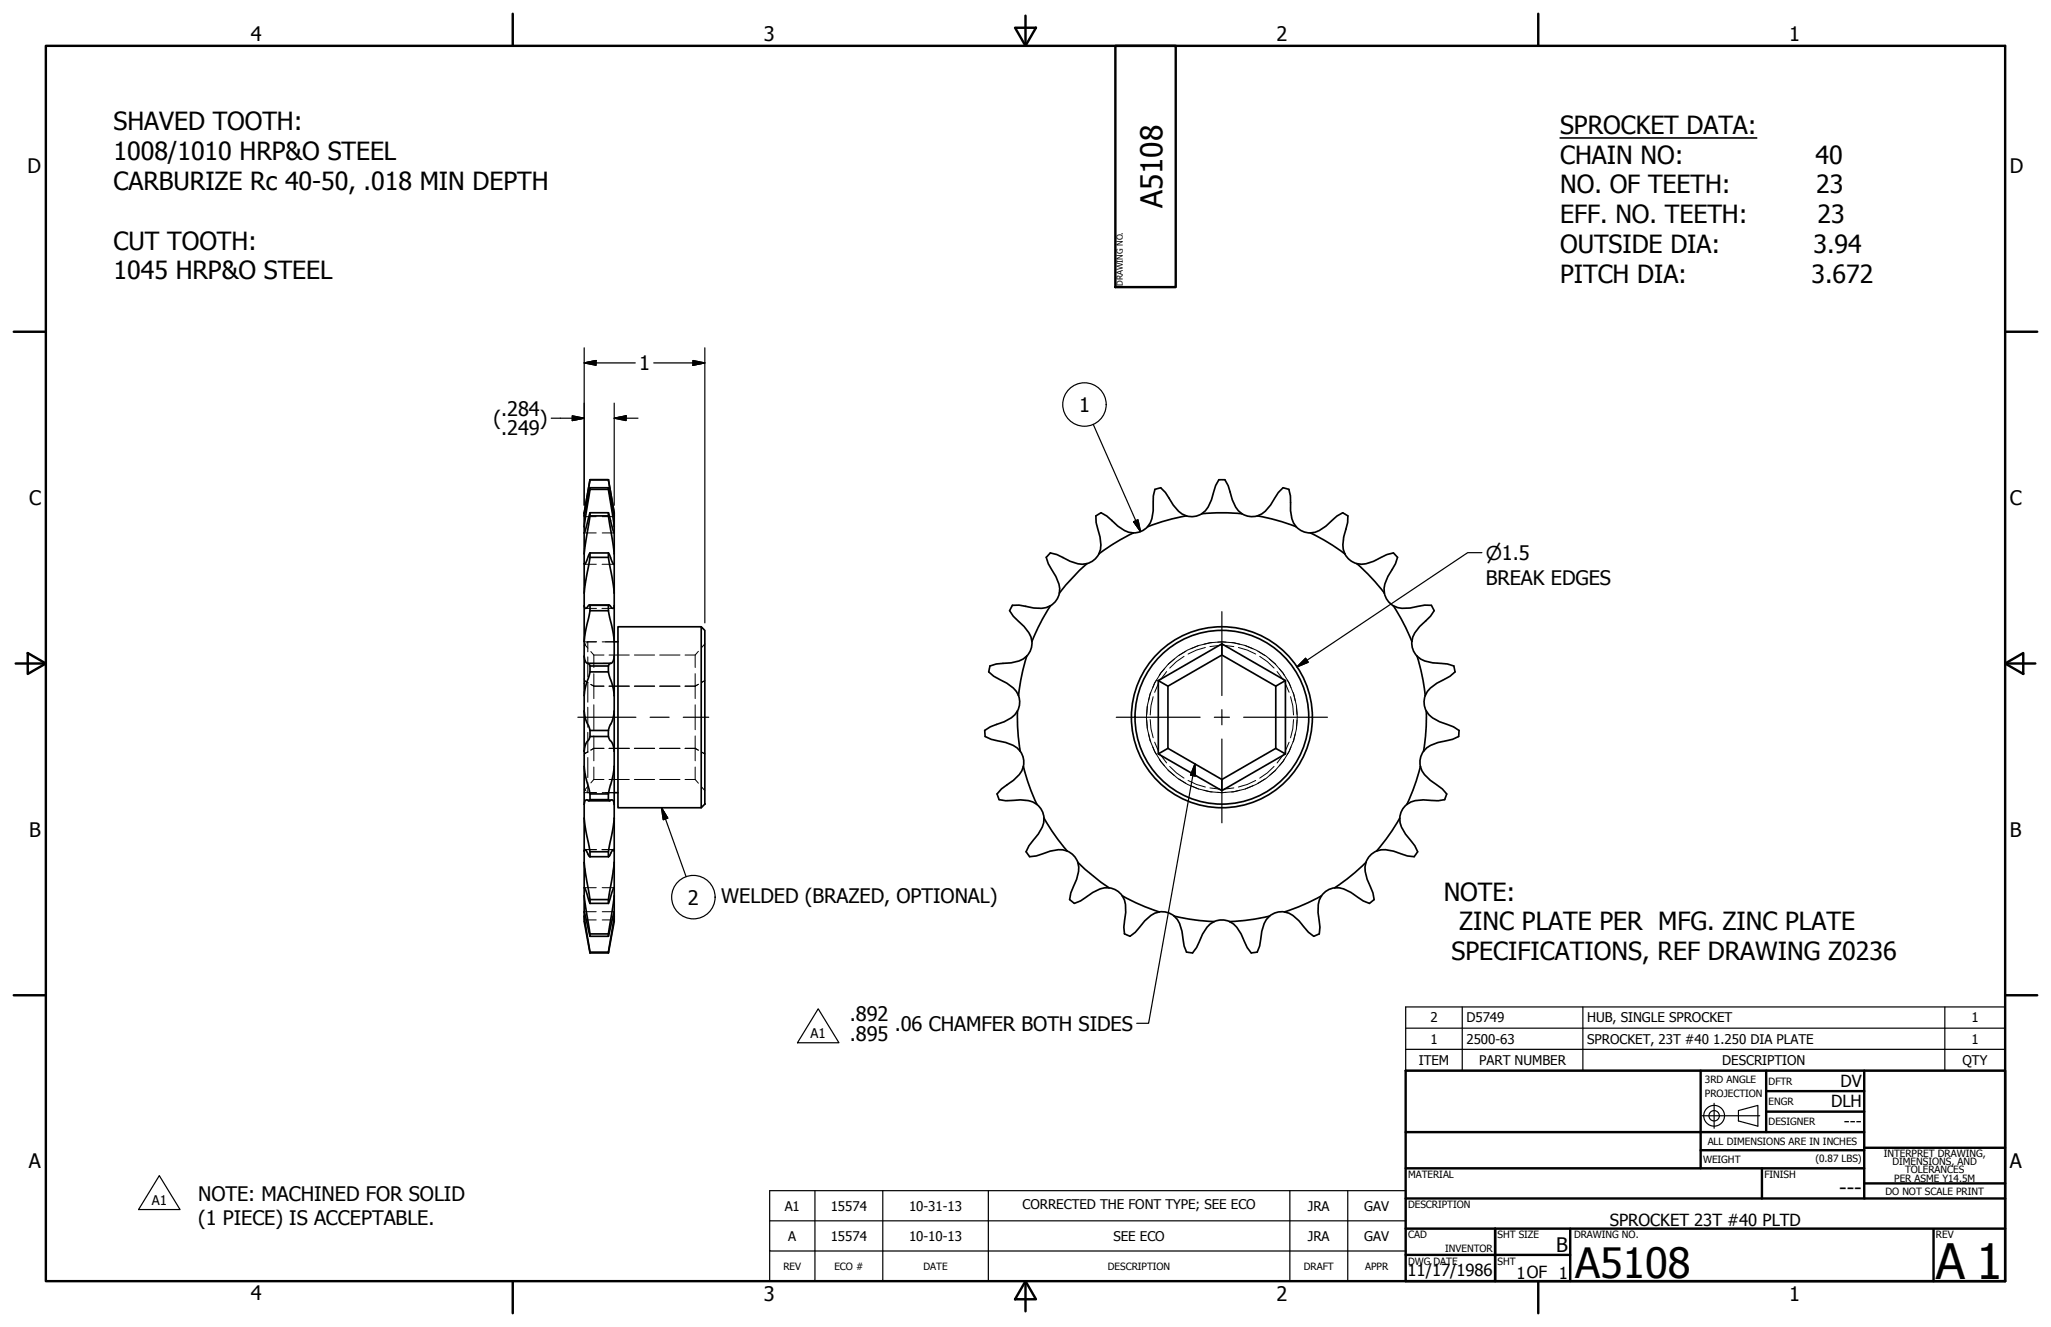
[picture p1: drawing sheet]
<svg xmlns="http://www.w3.org/2000/svg" width="432mm" height="279mm" viewBox="0 0 432 279" stroke-linecap="round" stroke-linejoin="round" font-family="sans-serif">
<!-- layer: Kinze Visible -->
<g fill="none" stroke="#000" stroke-width=".35">
<path d="M124.2 117.4l-1.2 7.5M124.2 108.6l-1.2 8M124.2 103l-1.2 7.9M124.2 101l-1.2 7.2M124.2 101h.1M124.2 102.7v.3M124.2 108v.6M124.2 116.4v1M124.2 101h3.9M124.2 103h3.9M124.2 102.7h3.9M124.2 108.6h3.9"/>
<path d="M124.2 108h3.9M124.2 117.4h3.9M124.2 116.4h3.9M124.2 101l-1.2 7v86l1.2 6.6M124.2 116.4l-.9 2.2-.2 .2-.1-.1M124.2 108l-1.2 4.2M124.2 102.7l-1.2 5.9M128.1 101l1.2 7v86l-1.2 6.6M128.1 117.4l1.2 7.5M128.1 108.6l1.2 8M128.1 103l1.2 7.9M128.1 101l1.2 7.2"/>
<path d="M128.1 116.4l.9 2.2 .2 .2 .1-.1M128.1 108l1.2 4.2M128.1 102.7l1.2 5.9M128.1 101h.1M128.1 102.7v.3M128.1 108v.6M128.1 116.4v1M221.1 116.4l1.4 .4 1.3 .6a6.5 6.5 0 0 0 5 1.3M221.1 116.4l-.8 .9 .4 1.4 .7 1.2a6.1 6.1 0 0 1 1.5 5.5l-.9 1.4-.8 .7M228.8 118.7a43 43 0 0 0-5.8 6.2M238.6 112.2a6.6 6.6 0 0 1-4.5-2.6l-1.1-.9-1.2-.7-.5 .3-.6 .3 .1 1.4 .3 1.4a6.1 6.1 0 0 1 0 5.7l-1.2 1.1-1.1 .5M238.6 112.2a43 43 0 0 0-7.2 4.4"/>
<path d="M241.6 110.9l-1.4 1-1.6 .3M249.8 108.6a6.5 6.5 0 0 1-3.7-3.7l-.7-1.2-1-1-.6 .2-.7 .1-.3 1.4v1.4a6.6 6.6 0 0 1-1.2 5.1M253 108.2l-1 .4a3.9 3.9 0 0 1-2.2 0 43 43 0 0 0-8.2 2.3M253 108.2a43 43 0 0 1 8.5 0M256.6 101l-.7 1.2-.4 1.4a6.5 6.5 0 0 1-2.5 4.6M256.6 101h1.3l.7 1.2 .4 1.4a6.5 6.5 0 0 0 2.5 4.6M261.5 108.2l1.6 .5 1.6-.1M264.7 108.6a43 43 0 0 1 8.2 2.3M271.3 103l.4 1.4v1.4a6.6 6.6 0 0 0 1.2 5.1M271.4 103l-1.3-.3-1 1-.7 1.2a6.5 6.5 0 0 1-3.7 3.7M272.9 110.9l1.3 1 1.7 .3M275.9 112.2a6.6 6.6 0 0 0 4.5-2.6l1.1-.9 1.2-.7 .5 .3 .6 .3-.1 1.4-.3 1.4a6.5 6.5 0 0 0-.3 5.2"/>
<path d="M275.9 112.2a43 43 0 0 1 7.2 4.4M283.1 116.6l1.1 1.3 1.5 .8M123 138.1l.3 1.3 .7 .4 .2 .4M123.8 139.7h4.7M124.1 127.4h4.1M124.2 128.6l-.9 4.1-.3 2.4M124.2 127.4v1.2M124.2 128.6h3.9M124.2 127.4h3.9M124.2 127.4h-.2l-.7 .7-.2-.1-.1-.5M128.1 128.6l.9 4.1 .3 2.4M128.1 127.4h.3l.6 .7 .2-.1 .1-.5"/>
<path d="M128.1 127.4v1.2M128.5 139.7l-.4 .5M129.3 138.1l-.3 1.2-.5 .4M129.3 135.1h.8M147.6 132h-17.5v38.1h17.5M147.6 132l.8 .7v36.6l-.8 .8zM212.6 128.6l.7 1.2 1 .9a6.6 6.6 0 0 1 2.9 4.4M216.2 138.1a6.5 6.5 0 0 1-5 1.6l-1.4 .1-1.4 .4-.1 .6-.1 .7 1 .9 1.3 .7a6.1 6.1 0 0 1 4.1 3.9v1.7l-.4 1M216.2 138.1a43 43 0 0 0-1.8 8.3M217.3 135.1l-.3 1.6-.8 1.4M221.2 127.5a6.5 6.5 0 0 1-5.3 .2l-1.4-.3h-1.4l-.5 1.2M221.2 127.5a43 43 0 0 0-3.9 7.6"/>
<path d="M257.2 135.6l13.4 7.7-2 1.2v13.1M257.2 137.9l11.4 6.6M291.4 124.9a6.5 6.5 0 0 1 1.7-5l.7-1.2 .4-1.3-.4-.5-.4-.5-1.4 .4-1.3 .6a6.5 6.5 0 0 1-5 1.3 42.7 42.7 0 0 1 5.8 6.2M291.5 124.9l.6 1.5 1.2 1.1M293.3 127.5a43 43 0 0 1 3.9 7.6M297.2 135.1l.3 1.6 .8 1.4M298.3 138.1a6.5 6.5 0 0 0 5 1.6l1.4 .1 1.4 .4 .1 .6 .1 .7-1 .9-1.3 .7a6.5 6.5 0 0 0-3.9 3.4M298.3 138.2a43 43 0 0 1 1.8 8.3M301.3 127.4h-1.4l-1.3 .3a6.5 6.5 0 0 1-5.3-.2M301.4 127.5l.5 1.1-.7 1.2-1 .9a6.5 6.5 0 0 0-3 4.4M123 149.7l.3 1.8 .9 2.3M124.2 155.1l-.2 .6-.7 1-.3 1.5"/>
<path d="M124.2 141.5l-.9 3-.3 2M124.2 140.2v1.3M124.2 153.8v1.3M124.2 141.5h3.9M124.2 140.2h3.9M124.2 155.1h3.9M124.2 153.8h3.9M128.1 155.1l.2 .6 .7 1 .3 1.5M128.1 141.5l.9 3 .3 2M128.1 140.2v1.3M128.1 153.8v1.3M129.3 149.7l-.3 1.8-.9 2.3"/>
<path d="M207.4 155.1l1.3 .6 1.3 .3a6.5 6.5 0 0 1 4.8 2.2M214.2 149.7a6.5 6.5 0 0 1-4.4 2.8l-1.3 .5-1.2 .8 .1 1.3M214.2 149.7a43 43 0 0 0 .6 8.5M214.8 158.2a4 4 0 0 1-.2 4.9l-1.2 1.2-2.6 1.8-.9 1.1 .4 1.2 1.4 .2 1.4-.1a6.5 6.5 0 0 1 5.2 .9M243.9 143.3l13.3-7.7v2.3l-11.3 6.6-2-1.2v15.4M245.9 144.5v13.1l11.3 6.5 11.4-6.5M245.9 157.6l-2 1.1 13.3 7.8M268.6 157.6l2 1.1-13.4 7.8v-2.4M270.6 143.3v15.4M299.7 158.2l-.7 1.5v1.7M300.1 146.5a4 4 0 0 0 1.5 4.6l1.5 .9 2.9 1 1.2 .8-.1 1.3-1.3 .6-1.4 .3a6.5 6.5 0 0 0-4.7 2.2M300.3 149.7a43 43 0 0 1-.6 8.5"/>
<path d="M123 179.2l.1-.3h.2l.9 1.5M123 161.4l.3 2.2 .9 3.6M123 172.3l.3 2.5 .9 4.5M123.9 168.6h4.5M124.2 168.4l-.2 .2-.5-.2-.2 .1-.3 .9M124.2 167.2v1.2M124.2 179.3v1.1M124.2 179.3h3.9M124.2 168.4h3.9M124.2 167.2h3.9M128.1 168.4l.2 .2 .5-.2 .2 .1 .3 .9M128.1 167.2v1.2"/>
<path d="M128.1 179.3v1.1M129.3 179.2l-.1-.3-.2 .1-.6 1.1-.3 .3M129.3 161.4l-.3 2.2-.9 3.6M129.3 166.9h.8M129.3 172.3l-.3 2.5-.9 4.5M215.5 161.4a43 43 0 0 0 2.8 8M218.3 169.4l1.1 1.3 .4 1.6M219.8 172.3a43 43 0 0 0 4.9 6.9M219.8 172.3a6.5 6.5 0 0 1-2.3 4.7l-.9 1.1-.6 1.2 .4 .5 .4 .6 1.4-.2 1.3-.4a6.2 6.2 0 0 1 5.7-.4l1.2 1.2 .5 1M289.8 179.2l-1.4 .9-.8 1.5M294.7 172.3a43 43 0 0 1-4.9 6.9M294.7 172.3a6.5 6.5 0 0 0 2.3 4.7l.9 1.1 .6 1.2-.4 .6-.4 .5-1.4-.2-1.3-.4a6.6 6.6 0 0 0-5.2-.6"/>
<path d="M296.2 169.4l-1.1 1.3-.4 1.6M299 161.4a43 43 0 0 1-2.8 8M299 161.4a6.5 6.5 0 0 0 3.5 3.9l1.1 .8 1 1.1-.2 .6-.3 .6-1.3 .2-1.4-.1a6.5 6.5 0 0 0-5.2 .9M123 186.9l.3 .6 .9 2.7M123 192l1.2 5.1M123 181.6l1.2 7.8M123 188.6l1.2 8M123 192.9l1.2 7.6M124.2 189.4v.8M124.2 196.6v.5M124.2 196.6h3.9M124.2 189.4h3.9"/>
<path d="M124.2 197.1h3.9M124.2 190.2h3.9M124.2 180.4h3.9M128.1 189.4v.8M128.1 196.6v.5M129.3 186.9l-.3 .6-.9 2.7M129.3 192l-1.2 5.1M129.3 181.6l-1.2 7.8M129.3 188.6l-1.2 8M129.3 192.9l-1.2 7.6M226.9 181.6a43 43 0 0 0 6.6 5.3M226.9 181.6a6.6 6.6 0 0 1-.9 5.1l-.6 1.3-.2 1.4 .5 .4 .5 .4 1.3-.5 1.2-.8a6.6 6.6 0 0 1 4.8-2"/>
<path d="M233.5 186.9l1.6 .6 1.2 1.1M236.3 188.6a6.6 6.6 0 0 1 .5 5.2l-.2 1.4 .1 1.4 .6 .3 .6 .2 1.1-.8 .9-1.1a6.6 6.6 0 0 1 4.2-3.2M236.3 188.6a43 43 0 0 0 7.8 3.4M244.1 192l1.6 .1 1.5 .8M247.2 192.9a43 43 0 0 0 8.4 1.1 6.6 6.6 0 0 0-3.1 4.2l-.6 1.3-.8 1.1h-.7l-.6-.1-.5-1.3-.2-1.4a6.5 6.5 0 0 0-1.9-4.9zM267.3 192.9a43 43 0 0 1-8.4 1.1M267.3 192.9a6.5 6.5 0 0 0-1.9 4.9l-.2 1.4-.5 1.3-.6 .1h-.7l-.8-1.1-.6-1.3a6.2 6.2 0 0 0-3.7-4.4l-1.6-.1-1.1 .3M270.4 192l-1.6 .1-1.5 .8M270.4 192a6.5 6.5 0 0 1 4.2 3.2l.9 1.1 1.1 .8M278.2 188.6a43 43 0 0 1-7.8 3.4M278.2 188.6a6.6 6.6 0 0 0-.5 5.2l.2 1.4-.2 1.4-1.1 .5M281 186.9l-1.6 .6-1.2 1.1"/>
<path d="M287.6 181.6a43 43 0 0 1-6.6 5.3M287.6 181.6a6.6 6.6 0 0 0 .9 5.1l.6 1.3 .2 1.4-.5 .4-.5 .4-1.3-.5-1.2-.8a6.6 6.6 0 0 0-4.8-2M124.2 200.5v.1M124.2 200.5h3.9M124.2 200.6h3.9M128.1 200.5v.1"/>
<circle cx="257.2" cy="151" r="19.1"/>
<circle cx="257.2" cy="151" r="18.3"/>
</g>
<!-- layer: Kinze Hidden -->
<g fill="none" stroke="#000" stroke-width=".21">
<path d="M123 112.2h2.5M123 108.8h2.5M123.1 118.8h2.4M126.8 118.8h2.4M126.8 112.2h2.5M126.8 108.8h2.5M123 135.1h2.5M123 135.8v.1M123.1 135.7l.7 .8M123.1 135.7v.1M123.3 128.1h2.3M123.3 135.5l-.2 .2"/>
<path d="M123.7 139.7h1.6M123.8 135.1l-.3 .2M123.8 135.1h1.8M123.8 135.1v2.1M123.8 138.3v4.2M124.4 137.2l.6 .7M125 137.9v2.6M125 137.9h2.2M126.7 128.1h2.3M126.8 135.1h2.5M127 139.7h1.6M127.5 135.1h1.8"/>
<path d="M128.2 137.9h4.3M133.6 137.9h4.2M138.9 137.9h4.3M144.2 137.9h2.2M147 137.1l-.6 .8v2.6M148.4 135.6l-.7 .8M247.2 138.7l-1.2 1.1-1.9 2.4M249.3 138.2l-1.6 1.1-1.4 1.4M249.7 137.1l-1.8 1.1-2 1.7M252.3 135.9l-2.3 1-1.8 1.1M253.8 136.3l-1.9 .6-1.8 .8M255.2 135.3l-2.9 .6-1.6 .7"/>
<path d="M256.4 135.2l3.3 .1 1.3 .3M256.9 135.9l-2.2 .2M257.1 135.8h.3M257.6 135.9l2.2 .2M258.1 135.2l-3.3 .1-1.3 .3M259.3 135.3l2.9 .6 1.6 .7M260.7 136.3l1.9 .6 1.8 .8M262.1 135.9l2.4 1 1.8 1.1M264.8 137.1l1.8 1.1 2 1.7M265.2 138.2l1.6 1.1 1.4 1.4M267.2 138.7l1.3 1.1 1.9 2.4M123 143v.1"/>
<path d="M123 144v-.2v.2M123 158.1v.2zM123 158.9v.2M123.1 143.2v.2M123.1 158.5v.1zM123.1 143.4l.7 .3M123.1 143.4v.2M123.1 158.6v.2M123.8 143.6v4.2M123.8 148.9v4.2M123.8 154.2v4.2M123.8 159.5v4.2"/>
<path d="M123.8 158.3l-.7 .3M123.8 158.3l-.7 .4M125 141.8v2.7l-.6-.4 .6 .4M125 154.9v2.7l-.6 .3M125 144.5v2.6M125 148.4v5.2M125 157.6v2.6M125 157.6l-.6 .3M125 144.5h2.2M125 157.6h2.2M128.2 144.5h4.3M128.2 157.6h4.3"/>
<path d="M133.6 144.5h4.2M133.6 157.6h4.2M138.9 144.5h4.3M138.9 157.6h4.3M144.2 157.6h2.2l.6 .4M146.4 141.8v5.3M146.4 148.4v5.2M146.4 154.9v5.3M147 144.1l-.6 .4h-2.2M147.7 158.3l.7 .4M148.4 143.3l-.7 .4M241.4 151.6l.2 1.9 .7 2.7"/>
<path d="M241.5 148.7l-.1 2.3 .1 2.4M241.8 154.5l.3 1.4 1.4 3M242.2 151.5l.1 1.9 .5 1.9M242.3 145.8l-.7 2.7-.2 1.9M242.7 157.3l.4 .9 1.3 2.1 .8 .9M242.8 146.7l-.5 1.9-.1 1.9M243.1 156.3l.8 2M243.5 143.2l-1.4 2.9-.3 1.4M243.9 143.8l-.8 2M244 158.5l.2 .3M244.1 159.9l1.9 2.4 1.2 1M244.2 143.2l-.2 .4"/>
<path d="M244.3 158.9l1.3 1.7M245.2 140.8l-.8 .9-1.3 2.1-.4 1M245.6 141.4l-1.3 1.7M268.9 141.4l1.3 1.7M269.3 140.8l.8 .9 1.3 2.1 .4 1M270.2 158.9l-1.3 1.7M270.3 143.2l.2 .4M270.4 159.9l-1.9 2.3-1.3 1.1M270.5 158.5l-.2 .3M270.6 143.8l.8 2M271 143.2l1.3 2.9 .4 1.4M271.4 156.3l-.8 2"/>
<path d="M271.7 146.7l.5 1.9 .1 1.9M271.8 157.3l-.4 .9-1.3 2.2-.8 .8M272.2 145.8l.7 2.7 .2 1.9M272.3 151.5l-.1 2-.5 1.9M272.7 154.5l-.4 1.4-1.3 3M272.9 148.7l.2 2.3-.2 2.4M273.1 151.6l-.2 1.9-.7 2.7M123 166.1v.1M123 166.9h2.6M123 179.1v.1M123.1 166.2v.1M123.1 178.9l.3 .3"/>
<path d="M123.1 166.3l.2 .2M123.2 178.9h2.4M123.5 168.4h1.8M123.6 179.5l.3 .5M123.8 164.8v2.1l-.3-.2M123.8 165.6l-.7 .7M125 161.5v2.6l-.6 .7M125 164.1h2.2M126.8 178.9h2.3M126.8 166.9h2.5M127 168.4h1.8M128.2 164.1h4.3"/>
<path d="M128.7 179.5l-.3 .5M129.2 178.9l-.3 .3M129.3 179.1v.1M133.6 164.1h4.2M138.9 164.1h4.3M144.2 164.1h2.2M146.4 161.5v2.6M146.4 164.1l.6 .8M147.7 165.7l.7 .8M245.9 162.1l2 1.8 1.8 1M246.3 161.4l1.4 1.3 1.6 1.1M248.2 164l1.8 1.2 2.3 .9"/>
<path d="M250.1 164.3l1.8 .9 1.9 .5M250.7 165.4l1.6 .7 2.9 .6M253.5 166.4l1.3 .3 3.3 .1M254.7 165.9l2.2 .3M257.4 166.2h-.3M259.8 165.9l-2.2 .3M261 166.4l-1.3 .3-3.3 .1M263.8 165.5l-1.6 .6-2.9 .6M264.4 164.3l-1.8 .9-1.9 .5M266.3 164l-1.8 1.2-2.4 .9M268.2 161.4l-1.4 1.3-1.6 1.1M268.6 162.1l-2 1.8-1.8 1"/>
<path d="M123 193.7h2.5M123 192h2.5M123 181.6v.6M123 186.9h2.5M123.1 182.9l.1 .6M124 180.2l.2 .2M124.2 180.4h.1M126.8 186.9h2.5M126.8 193.7h2.5M126.8 192h2.5M128.1 180.4h.1M128.3 180.2l-.2 .2"/>
<path d="M129.2 182.9l-.1 .6M129.3 181.6v.6"/>
</g>
<!-- layer: Kinze Title Narrow -->
<path d="M295.9 216.5h126.2M307.8 212v13.4M333.2 212v13.4M409.4 212v13.4M422.1 220.9v4.5h-126.2v-13.4h126.2v8.9h-126.2M162 257h133.9M171.6 250.7v19M185.9 250.7v19M208.1 250.7v19M271.6 250.7v19M283.7 250.7v19M162 263.4v6.3h133.9v-19h-133.9v12.7h133.9" fill="none" stroke="#000" stroke-width=".25"/>
<!-- layer: Kinze Border -->
<g fill="none" stroke="#000" stroke-width=".51">
<path d="M9.7 9.7h412.4v260h-412.4zM107.9 2.9v6.8M213.7 5.8h4.4l-2.2 3.9zM215.9 3.3v6.4M234.8 9.7h12.7v50.8h-12.7zM323.8 2.9v6.8M2.9 69.8h6.8M422.1 69.8h6.8M3.3 139.7h6.4M5.8 137.5l3.9 2.2-3.9 2.2zM422.1 139.7l3.9-2.2v4.4zM422.1 139.7h6.4"/>
<path d="M2.9 209.5h6.8M422.1 209.5h6.8M295.9 225.4h126.2v44.3h-126.2zM295.9 238.4h96.6M358 225.4v20.6M371.8 225.4v13M371.8 234.1h20.7M371.8 229.7h20.7M392.5 225.4v26.9M295.9 258.7h126.2M295.9 252.3h126.2M295.9 246h96.6"/>
<path d="M314.8 258.7v11zM330.6 258.7v11M370.9 246v6.3M392.5 249.2h29.6M392.5 241.7h29.6M407.1 258.8v10.9M107.9 269.7v6.8M215.9 269.7v6.4M215.9 269.7l2.2 3.9h-4.4zM295.9 264.2h34.7M323.8 269.7v6.8"/>
</g>
<!-- layer: Kinze Title -->
<path d="M358 242.2h34.5" fill="none" stroke="#000" stroke-width=".51"/>
<!-- layer: Kinze Border -->
<g fill="none" stroke="#000" stroke-width=".25">
<path d="M358.4 234.9h12.1M360.9 232.3v5.3M366 233.8l4.1-1.1v4.4l-4.1-1.1z"/>
<circle cx="360.9" cy="234.9" r="2.19"/>
<circle cx="360.9" cy="234.9" r="1.09"/>
</g>
<!-- layer: Kinze Centerline -->
<path d="M121.7 151h12.2M136.9 151h4M143.9 151h5.3" fill="none" stroke="#000" stroke-width=".25"/>
<!-- layer: Kinze Symbol -->
<g fill="none" stroke="#000" stroke-width=".25">
<path d="M230.2 89.3l9.9 22.6M238.7 109.8l.9-.4 .5 2.5zM139.3 170.1l1.3 2.2-1 .3zM139.3 170.1l5.1 14.5M172.3 212.4l4.3 7.2h-8.7zM33.5 247.5l4.4 7.2h-8.7z"/>
<circle cx="228.3" cy="85.2" r="4.6"/>
<circle cx="146" cy="188.9" r="4.6"/>
</g>
<path d="M238.7 109.8l1.4 2.1zM238.7 109.8l.9-.4 .5 2.5zM139.3 170.1l1.3 2.2zM139.3 170.1l1.3 2.2-1 .3z" fill="#000" stroke="#000" stroke-width=".25"/>
<!-- layer: Kinze Dimension -->
<g fill="none" stroke="#000" stroke-width=".25">
<path d="M123 76.4l2.5-.5v1zM123 76.4h10.7M123 73.2v33.2M137.6 76.4h10.8M145.9 75.9l2.5 .5-2.5 .5zM148.4 73.2v57.9M116.1 88.1h6.9M120.5 87.6l2.5 .5-2.5 .5zM129.3 84.9v21.5M129.3 88.1l2.5-.5v1zM129.3 88.1h5M312 116.4h-3l-35.9 24"/>
<path d="M274.9 138.6l.5 .8-2.3 1zM251.6 160.8l-9.8 54.7h-2.5M251.6 160.8v2.6l-1-.2z"/>
</g>
<path d="M123 76.4l2.5-.5zM123 76.4l2.5-.5v1zM145.9 76.9l2.5-.5zM145.9 75.9l2.5 .5-2.5 .5zM120.5 88.6l2.5-.5zM120.5 87.6l2.5 .5-2.5 .5zM129.3 88.1l2.5-.5zM129.3 88.1l2.5-.5v1zM274.9 138.6l-1.8 1.8zM274.9 138.6l.5 .8-2.3 1zM251.6 160.8v2.6zM251.6 160.8v2.6l-1-.2z" fill="#000" stroke="#000" stroke-width=".25"/>
<!-- layer: Kinze Symbol -->
<path d="M328.5 29h41.3" fill="none" stroke="#000" stroke-width=".34"/>
<!-- layer: Kinze Centermark -->
<path d="M257.2 128.8v17.6M235 151h17.7M255.7 151h3.1M257.2 149.4v3.2M257.2 155.6v17.6M261.8 151h17.7" fill="none" stroke="#000" stroke-width=".25"/>
<text font-size="10.3" x="407.6" y="269.2">A 1</text>
<text font-size="8.8" x="331.6" y="269.1">A5108</text>
<text font-size="6.3" x="244.7" y="43.8" transform="rotate(-90 244.7 43.8)">A5108</text>
<g font-size="5.3">
<text x="23.9" y="27.5">SHAVED TOOTH:</text>
<text x="328.5" y="28.2">SPROCKET DATA:</text>
<text x="23.9" y="33.7">1008/1010 HRP&amp;O STEEL</text>
<text x="328.5" y="34.5">CHAIN NO:</text>
<text x="382.2" y="34.5">40</text>
<text x="23.9" y="40">CARBURIZE Rc 40-50, .018 MIN DEPTH</text>
<text x="328.5" y="40.7">NO. OF TEETH:</text>
<text x="382.4" y="40.7">23</text>
<text x="328.5" y="47">EFF. NO. TEETH:</text>
<text x="382.6" y="47">23</text>
<text x="23.9" y="52.6">CUT TOOTH:</text>
<text x="328.5" y="53.3">OUTSIDE DIA:</text>
<text x="381.8" y="53.3">3.94</text>
<text x="23.9" y="58.8">1045 HRP&amp;O STEEL</text>
<text x="328.5" y="59.6">PITCH DIA:</text>
<text x="381.4" y="59.6">3.672</text>
<text x="303.9" y="189.6">NOTE:</text>
<text x="307.2" y="195.9">ZINC PLATE PER MFG. ZINC PLATE</text>
<text x="305.6" y="202.1">SPECIFICATIONS, REF DRAWING Z0236</text>
</g>
<text font-size="4.4" x="387.2" y="251.6">---</text>
<g font-size="4.2">
<text x="52.8" y="8.6">4</text>
<text x="160.8" y="8.6">3</text>
<text x="268.7" y="8.6">2</text>
<text x="376.7" y="8.6">1</text>
<text x="5.8" y="36.4">D</text>
<text x="423.2" y="36.4">D</text>
<text x="134.5" y="77.9">1</text>
<text x="103.9" y="89.6">(</text>
<text x="105.5" y="87.6">.284</text>
<text x="113.6" y="89.6">)</text>
<text x="227.2" y="86.7">1</text>
<text x="105.5" y="91.6">.249</text>
<text x="6.1" y="106.3">C</text>
<text x="423.2" y="106.3">C</text>
<text x="312.8" y="123.3">BREAK EDGES</text>
<text x="6.2" y="176.1">B</text>
<text x="423.2" y="176.1">B</text>
<text x="144.8" y="190.5">2</text>
<text x="151.9" y="190.1">WELDED (BRAZED, OPTIONAL)</text>
<text x="178.9" y="214.9">.892</text>
<text x="178.9" y="219.1">.895</text>
<text x="188.4" y="217">.06 CHAMFER BOTH SIDES</text>
<text x="6.1" y="246">A</text>
<text x="423.2" y="246">A</text>
<text x="41.7" y="252.9">NOTE: MACHINED FOR SOLID</text>
<text x="41.7" y="257.9">(1 PIECE) IS ACCEPTABLE.</text>
<text x="327.6" y="263.7">B</text>
<text x="52.8" y="273.8">4</text>
<text x="160.8" y="273.9">3</text>
<text x="268.7" y="273.9">2</text>
<text x="376.7" y="273.8">1</text>
</g>
<text font-size="4" x="312.8" y="117.8">⌀1.5</text>
<g font-size="3.5">
<text x="385.5" y="233.2">DLH</text>
<text x="387.5" y="228.9">DV</text>
<text x="388.2" y="237.3">---</text>
<text x="338.9" y="258.1">SPROCKET 23T #40 PLTD</text>
<text x="296.3" y="268.7">11/17/1986</text>
<text x="319.3" y="269.2">1OF 1</text>
</g>
<g font-size="2.8">
<text x="301.1" y="215.3">2</text>
<text x="308.7" y="215.3">D5749</text>
<text x="334.1" y="215.3">HUB, SINGLE SPROCKET</text>
<text x="415" y="215.3">1</text>
<text x="170.7" y="218.5">A1</text>
<text x="301.1" y="219.7">1</text>
<text x="308.7" y="219.7">2500-63</text>
<text x="334.1" y="219.7">SPROCKET, 23T #40 1.250 DIA PLATE</text>
<text x="415" y="219.7">1</text>
<text x="298.7" y="224.2">ITEM</text>
<text x="311.4" y="224.2">PART NUMBER</text>
<text x="362.6" y="224.2">DESCRIPTION</text>
<text x="413.2" y="224.2">QTY</text>
<text x="31.9" y="253.7">A1</text>
<text x="165.2" y="254.9">A1</text>
<text x="174.9" y="254.9">15574</text>
<text x="191.4" y="254.9">10-31-13</text>
<text x="215.3" y="254.7">CORRECTED THE FONT TYPE; SEE ECO</text>
<text x="275.3" y="254.9">JRA</text>
<text x="287.2" y="254.9">GAV</text>
<text x="166" y="261.2">A</text>
<text x="174.9" y="261.2">15574</text>
<text x="191.4" y="261.2">10-10-13</text>
<text x="234.4" y="261.2">SEE ECO</text>
<text x="275.3" y="261.2">JRA</text>
<text x="287.2" y="261.2">GAV</text>
</g>
<g font-size="2.1">
<text x="358.9" y="228.1">3RD ANGLE</text>
<text x="358.9" y="231.1">PROJECTION</text>
<text x="372.3" y="232.7">ENGR</text>
<text x="372.3" y="228.3">DFTR</text>
<text x="372.3" y="237">DESIGNER</text>
<text x="358.5" y="244.8">WEIGHT</text>
<text x="359.5" y="241">ALL DIMENSIONS ARE IN INCHES</text>
<text x="382.2" y="244.7">(0.87 LBS)</text>
<text x="396.6" y="243.5">INTERPRET DRAWING,</text>
<text x="398.4" y="245.3">DIMENSIONS, AND</text>
<text x="296.4" y="248">MATERIAL</text>
<text x="371.5" y="248">FINISH</text>
<text x="396.9" y="251.5">DO NOT SCALE PRINT</text>
<text x="398.8" y="248.8">PER ASME Y14.5M</text>
<text x="401.1" y="247.1">TOLERANCES</text>
<text x="296.4" y="254.4">DESCRIPTION</text>
<text x="296.4" y="260.7">CAD</text>
<text x="304.2" y="263.7">INVENTOR</text>
<text x="315.3" y="260.7">SHT SIZE</text>
<text x="331.4" y="260.8">DRAWING NO.</text>
<text x="407.6" y="260.7">REV</text>
<text x="164.9" y="267.3">REV</text>
<text x="175.7" y="267.3">ECO #</text>
<text x="194.4" y="267.3">DATE</text>
<text x="233.2" y="267.3">DESCRIPTION</text>
<text x="274.5" y="267.3">DRAFT</text>
<text x="287.4" y="267.3">APPR</text>
<text x="296.4" y="266.3">DWG DATE</text>
<text x="315.3" y="266.3">SHT</text>
</g>
<text font-size="1.8" x="236.4" y="60.2" transform="rotate(-90 236.4 60.2)">DRAWING NO.</text>
</svg>
